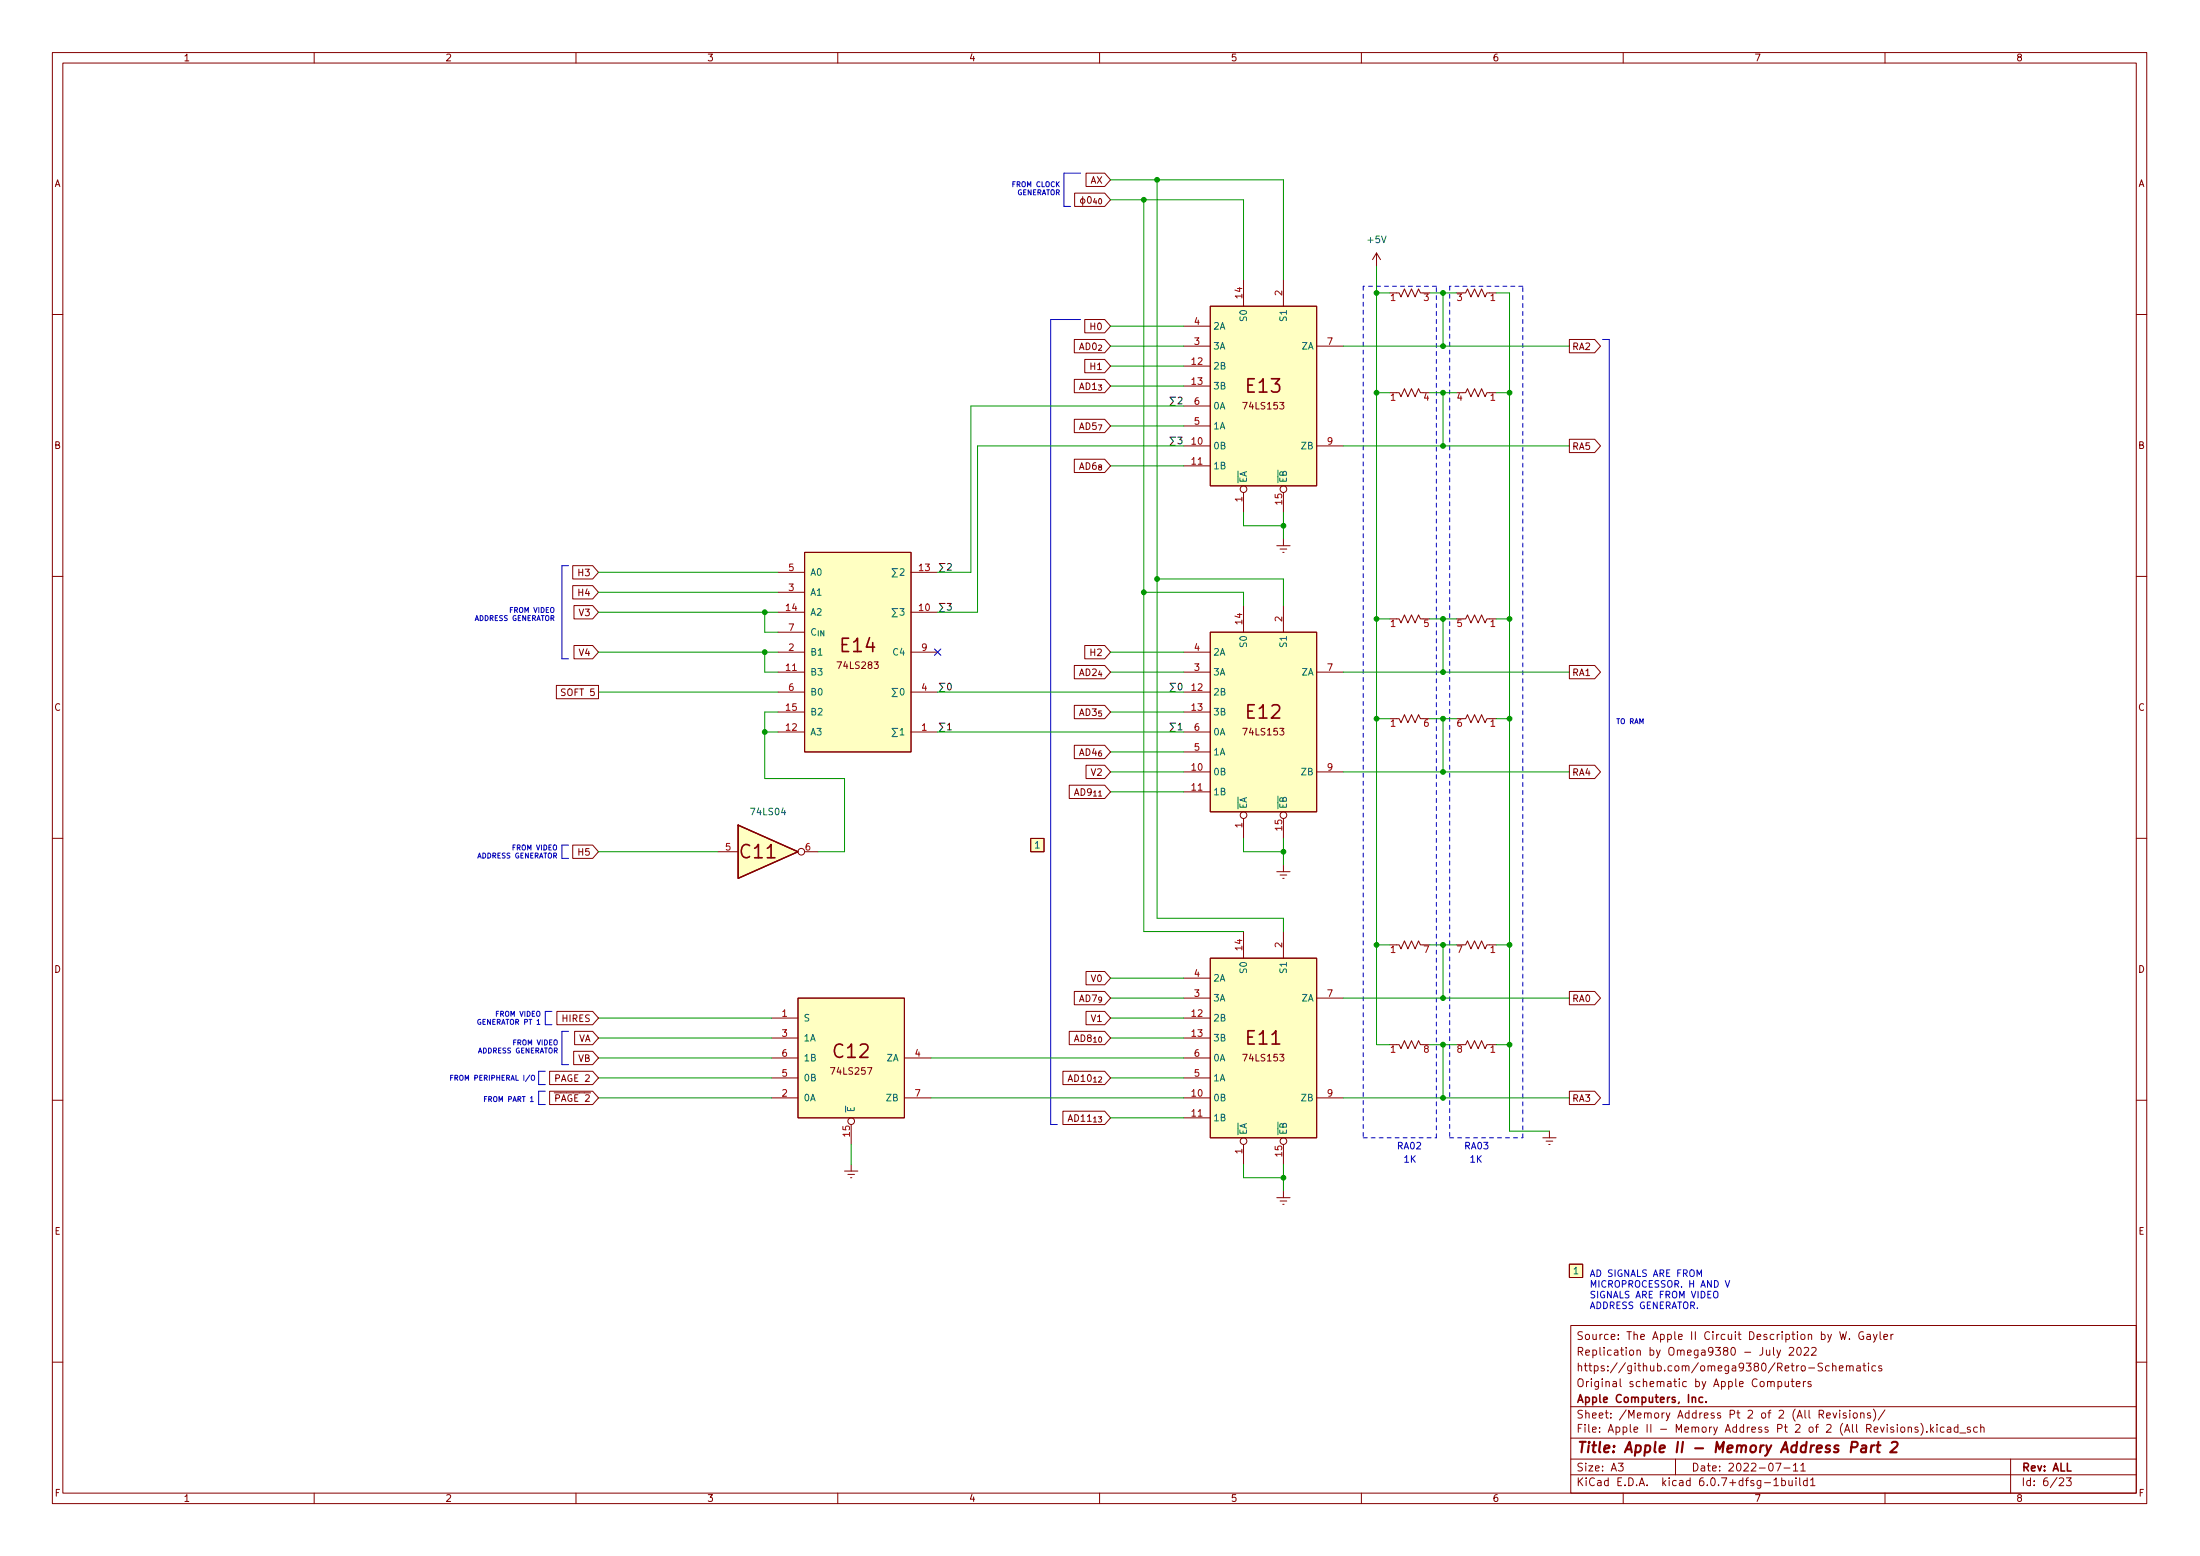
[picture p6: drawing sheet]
<svg xmlns="http://www.w3.org/2000/svg" width="420mm" height="297mm" viewBox="0 0 420 297" stroke-linecap="round" stroke-linejoin="round" font-family="sans-serif">
<g fill="none" stroke="#840000" stroke-width=".19">
<path d="M10 10h400v277h-400zM12 12h396v273h-396zM60 10v2M110 10v2M160 10v2M210 10v2M260 10v2M310 10v2M360 10v2M205.2 36.9h5.8l1.1 1.2-1.1 1.3h-5.8zM206.8 37.5v1.7M207.4 33.1h3.6l1.1 1.2-1.1 1.3h-3.6z"/>
<path d="M207.9 37.6l.1-.1a.68 .68 0 0 1 .4 .7 .68 .68 0 0 1-.4 .6 .84 .84 0 0 1-.1-1.2zM209.1 37.9l-.3 .7h.7M209.3 38.3v.6M209.9 38l.2-.1a.54 .54 0 0 1 .3 .5 .54 .54 0 0 1-.3 .5l-.3-.3zM231.1 58.5h20.4v34.2h-20.4zM237.5 53.4v5.1M245.1 53.4v5.1M262.9 48.3l-.8 1.3M262.9 48.3v2.5M262.9 48.3l.8 1.3M266.7 55.9h.5l.4 .8 .6-1.5 .7 1.5 .7-1.5 .7 1.5 .6-1.5 .4 .7h.5M279.4 55.9h.5l.4-.7 .6 1.5 .7-1.5 .7 1.5 .7-1.5 .6 1.5 .4-.8h.5"/>
<path d="M10 60h2M205.2 72.4h5.8l1.1 1.3-1.1 1.3h-5.8zM205.2 64.8h5.8l1.1 1.3-1.1 1.2h-5.8zM207.2 68.6h3.8l1.1 1.3-1.1 1.3h-3.8zM207.2 61h3.8l1.1 1.3-1.1 1.2h-3.8zM226.1 69.9h5M226.1 73.7h5M226.1 66.1h5M226.1 62.3h5M226.1 77.5h5M251.5 66.1h5M266.7 75h.5l.4 .7 .6-1.5 .7 1.5 .7-1.5 .7 1.5 .6-1.5 .4 .8h.5"/>
<path d="M279.4 75h.5l.4-.8 .6 1.5 .7-1.5 .7 1.5 .7-1.5 .6 1.5 .4-.7h.5M299.7 64.8h4.9l1.1 1.3-1.1 1.2h-4.9zM408 60h2M205.2 87.7h5.8l1.1 1.2-1.1 1.3h-5.8zM205.2 80h5.8l1.1 1.3-1.1 1.3h-5.8zM226.1 85.1h5M226.1 88.9h5M226.1 81.3h5M237.5 94v3.8M245.1 94v3.8M251.5 85.1h5M299.7 83.9h4.9l1.1 1.2-1.1 1.3h-4.9z"/>
<path d="M10 110h2M109.4 108h3.8l1.1 1.3-1.1 1.2h-3.8zM109.4 111.8h3.8l1.1 1.3-1.1 1.2h-3.8zM109.6 115.6h3.6l1.1 1.3-1.1 1.2h-3.6zM148.6 116.9h5.1M148.6 109.3h5.1M148.6 113.1h5.1M153.7 105.4h20.3v38.1h-20.3zM174 116.9h5.1M174 109.3h5.1M237.5 115.6v5.1M243.8 104.2h2.6"/>
<path d="M244.5 104.8h1.2M245 105.4h.2M245.1 102.9v1.3M245.1 115.6v5.1M266.7 118.1h.5l.4 .8 .6-1.5 .7 1.5 .7-1.5 .7 1.5 .6-1.5 .4 .7h.5M279.4 118.1h.5l.4-.7 .6 1.5 .7-1.5 .7 1.5 .7-1.5 .6 1.5 .4-.8h.5M408 110h2M106.3 130.8h8v2.6h-8zM109.6 123.2h3.6l1.1 1.3-1.1 1.3h-3.6zM148.6 139.7h5.1M148.6 128.3h5.1M148.6 135.9h5.1"/>
<path d="M148.6 124.5h5.1M148.6 132.1h5.1M148.6 120.7h5.1M174 139.7h5.1M174 124.5h5.1M174 132.1h5.1M205.2 127h5.8l1.1 1.3-1.1 1.3h-5.8zM205.2 134.7h5.8l1.1 1.2-1.1 1.3h-5.8zM207.2 123.2h3.8l1.1 1.3-1.1 1.3h-3.8zM226.1 139.7h5M226.1 128.3h5M226.1 135.9h5"/>
<path d="M226.1 124.5h5M226.1 132.1h5M231.1 120.7h20.4v34.3h-20.4zM251.5 128.3h5M266.7 137.2h.5l.4 .8 .6-1.6 .7 1.6 .7-1.6 .7 1.6 .6-1.6 .4 .8h.5M279.4 137.2h.5l.4-.8 .6 1.6 .7-1.6 .7 1.6 .7-1.6 .6 1.6 .4-.8h.5M299.7 127h4.9l1.1 1.3-1.1 1.3h-4.9zM204.2 149.9h6.8l1.1 1.3-1.1 1.2h-6.8zM205.2 142.3h5.8l1.1 1.2-1.1 1.3h-5.8zM207.4 146.1h3.6l1.1 1.3-1.1 1.2h-3.6zM226.1 147.4h5M226.1 151.2h5"/>
<path d="M226.1 143.5h5M237.5 156.2v3.9M245.1 156.2v3.9M251.5 147.4h5M299.7 146.1h4.9l1.1 1.3-1.1 1.2h-4.9zM10 160h2M109.4 161.3h3.8l1.1 1.3-1.1 1.3h-3.8zM137.2 162.6h3.8M153.7 162.6h2.5M196.8 160.1h2.6v2.5h-2.6zM237.5 177.8v5.1M243.8 166.4h2.6"/>
<path d="M244.5 167h1.2M245 167.7h.2M245.1 165.1v1.3M245.1 177.8v5.1M408 160h2M106.4 193.1h6.8l1.1 1.2-1.1 1.3h-6.8zM109.7 196.9h3.5l1.1 1.3-1.1 1.2h-3.5zM147.3 194.3h5.1M147.3 198.2h5.1M152.4 190.5h20.3v22.9h-20.3zM204.2 196.9h6.8l1.1 1.3-1.1 1.2h-6.8zM205.2 189.3h5.8l1.1 1.2-1.1 1.3h-5.8z"/>
<path d="M207.4 185.5h3.6l1.1 1.2-1.1 1.3h-3.6zM207.4 193.1h3.6l1.1 1.2-1.1 1.3h-3.6zM226.1 194.3h5M226.1 198.2h5M226.1 190.5h5M226.1 186.7h5M231.1 182.9h20.4v34.3h-20.4zM251.5 190.5h5M266.7 180.4h.5l.4 .7 .6-1.5 .7 1.5 .7-1.5 .7 1.5 .6-1.5 .4 .8h.5M266.7 199.4h.5l.4 .8 .6-1.5 .7 1.5 .7-1.5 .7 1.5 .6-1.5 .4 .7h.5M279.4 199.4h.5l.4-.7 .6 1.5 .7-1.5 .7 1.5 .7-1.5 .6 1.5 .4-.8h.5M279.4 180.4h.5l.4-.8 .6 1.5 .7-1.5 .7 1.5 .7-1.5 .6 1.5 .4-.7h.5"/>
<path d="M299.7 189.3h4.9l1.1 1.2-1.1 1.3h-4.9zM10 210h2M105 204.5h8.2l1.1 1.3-1.1 1.2h-8.2zM105 208.3h8.2l1.1 1.3-1.1 1.3h-8.2zM109.6 200.7h3.6l1.1 1.3-1.1 1.2h-3.6zM147.3 209.6h5.1M147.3 205.8h5.1M147.3 202h5.1M162.6 214.7v3.8M172.7 209.6h5.1M172.7 202h5.1M203 212.1h8l1.1 1.3-1.1 1.3h-8z"/>
<path d="M203 204.5h8l1.1 1.3-1.1 1.2h-8zM226.1 209.6h5M226.1 213.4h5M226.1 205.8h5M226.1 202h5M237.5 218.5v3.8M245.1 218.5v3.8M251.5 209.6h5M294.6 217.2h2.6M295.3 217.8h1.2M295.8 218.5h.2M295.9 215.9v1.3"/>
<path d="M299.7 208.3h4.9l1.1 1.3-1.1 1.3h-4.9zM408 210h2M161.3 223.6h2.5M161.9 224.2h1.3M162.4 224.8h.3M162.6 222.3v1.3M243.8 228.6h2.6M244.5 229.3h1.2M245 229.9h.2M245.1 227.4v1.2M299.7 241.3h2.6v2.6h-2.6zM300 253h108v32h-108z"/>
<path d="M337.4 257.7v.9l.4 .1 .2-.1M338 257.7v1M338.7 257.2v1.3l.2 .2M339.4 257.7l.3 1M340.1 257.7l-.5 1.4-.2 .1M341.7 257.4l.6-.2 .2 .2 .1 .2-1 1.1h1M343.3 257.4l.2-.2a.8 .8 0 0 1 .5 .8 .8 .8 0 0 1-.5 .7l-.2-.1-.2-.5zM344.6 257.4l.5-.2 .3 .2v.2l-.9 1.1h.9M346 257.4l.6-.2 .2 .2v.2l-.9 1.1h.9M351.4 254.2l.3 1.5 .3-1.1 .3 1.1 .3-1.5M353.2 255.6v.1M355.9 254.3a.7 .7 0 0 0-.9 .7 .7 .7 0 0 0 .9 .6v-.5h-.3"/>
<path d="M356.6 254.8h.5l.1 .9M357.2 255.1h-.5a.29 .29 0 0 0-.2 .3 .29 .29 0 0 0 .2 .3l.5-.1M357.8 254.7l.3 1M358.5 254.7l-.5 1.4-.2 .1M359.1 254.2v1.3l.2 .2M359.8 255.2l.7-.1-.1-.3-.4-.1-.2 .2 .1 .7h.5M361.1 254.7v1M361.6 254.7l-.3 .1-.2 .2M10 260h2M300 278.5h108M300 274.5h108M300 268.5h108"/>
<path d="M309.1 279.3h.9l-.5 .6 .4 .1v.7l-.2 .1-.6-.1M320 278.5v3M338.2 263.9l.2-.2 .4 .1 .1 .9M339.1 279.3h1l-.6 1.5M339.6 263.8l.4-.1 .3 .3-.2 .6h-.5M339.6 263.7v1.5M340.9 263.7l.1 .9 .4 .1 .2-.1M341.6 263.7v1M342.1 263.7h.5M342.3 263.2v1.3l.3 .2M342.5 279.7l.4-.4v1.5M343.1 264.2l.7-.1-.1-.3-.4-.1-.2 .2v.7h.6"/>
<path d="M343.9 279.7l.5-.4v1.5M344.4 263.7v1M344.9 263.7l-.3 .1-.2 .2M345.9 263.8l-.4-.1-.2 .2 .1 .2 .5 .2v.3h-.6M347.4 270l.7-.1 .2-.2-.1-.3-.2-.2h-.6v1.5M347.8 270l.5 .7M348.1 260.3l-.6-.1-.2 .2v.4l.6 .3 .2 .3-.3 .3-.6-.1M348.9 270.2l.7-.1-.1-.3-.4-.1-.2 .2v.7h.6M349.4 260.8l-.5-.1-.3 .3 .2 .6h.6M350 260.9l.2-.2 .4 .1v.9M350 260.2v1.5M350.1 269.7l.3 1 .4-1"/>
<path d="M351.3 261.2l.7-.1-.1-.3-.4-.1-.2 .2 .1 .7h.5M351.4 269.2v.2M351.4 269.7v1M352.6 269.8l-.4-.1-.2 .2 .1 .2 .5 .2v.3h-.6M352.6 260.9l.3-.2 .3 .1 .1 .9M352.6 260.7v1M353.3 269.2v.2M353.3 260.9l.2-.2 .3 .1 .1 .9M353.3 269.7v1M354.1 269.8l.3-.1 .3 .3v.4l-.3 .3-.3-.1-.2-.2zM354.6 260.8h.6l.1 .9M355.3 261.1h-.5a.29 .29 0 0 0-.2 .3 .29 .29 0 0 0 .2 .3l.5-.1"/>
<path d="M355.4 269.9l.2-.2 .3 .1 .1 .9M355.4 269.7v1M355.8 260.7h.6M356 260.2v1.3l.4 .2M356.8 260.2v.2M356.8 260.7v1M357.2 269.8l-.4-.1-.2 .2 .1 .2 .5 .2v.3h-.6M357.8 269a1.72 1.72 0 0 1 0 2.3M358.2 260.8l-.4-.1-.3 .3 .1 .6h.6M359.4 260.8l-.4-.1-.2 .2 .1 .2 .5 .2v.3h-.6M360 269.1l-1.3 2M363.1 272.5l.4-.1 .3 .3v.4l-.3 .3-.4-.1-.1-.2z"/>
<path d="M364.4 272.6l.2-.2 .4 .1 .1 .9M364.4 272.4v1M366.3 272.5l-.4-.1-.2 .2 .1 .2 .5 .2v.3h-.6M366.8 271.7a1.72 1.72 0 0 1 0 2.3M368 273.3v.1M368.7 271.9v1.5M368.9 272.8l.4 .6M369.3 272.4l-.6 .6M369.9 271.9v.2M369.9 272.4v1M371.3 272.5l-.4-.1-.3 .3 .1 .6h.6M371.9 272.5h.6l.1 .9"/>
<path d="M372.6 272.8h-.5a.29 .29 0 0 0-.3 .3 .29 .29 0 0 0 .3 .3l.5-.1M373.9 272.5l-.4-.1-.3 .3 .2 .6h.5M373.9 271.9v1.5M374.3 273.6h1.1M376.3 272.5l-.4-.1-.2 .2 .1 .2 .5 .2v.3h-.6M377.6 272.5l-.4-.1-.3 .3 .2 .6h.5M378.3 272.6l.2-.2 .4 .1v.9M378.3 271.9v1.5M384 278.5v6.5M408 260h2M60 285v2M110 285v2"/>
<path d="M160 285v2M210 285v2M260 285v2M300 281.5h108M310 285v2M337 283h1.1M338.8 282.5l.4-.4v1.5M338.8 283.6h.8M340.3 282.7l.4-.1 .3 .3-.1 .6h-.6M340.3 282.1v1.5M340.7 280.2h1.2M341.6 282.6l.1 .9 .4 .1 .2-.1"/>
<path d="M342.3 282.6v1M342.5 280.8h.9M343 282.1v.2M343 282.6v1M343.7 282.1v1.3l.2 .2M343.9 280.8h.9M345.1 282.7l-.4-.1-.3 .3 .2 .6h.5M345.1 282.1v1.5M345.8 282.5l.4-.4v1.5M345.8 283.6h.8M360 285v2M393.3 282.3l.5-.2 .3 .2v.2l-.9 1.1h.9"/>
<path d="M394.6 282.1h1l-.5 .6 .4 .1v.7l-.2 .1-.7-.1"/>
<circle cx="206.8" cy="38.4" r=".44"/>
<circle cx="237.5" cy="93.4" r=".63"/>
<circle cx="245.1" cy="93.4" r=".63"/>
<circle cx="237.5" cy="155.6" r=".63"/>
<circle cx="245.1" cy="155.6" r=".63"/>
<circle cx="153" cy="162.6" r=".63"/>
<circle cx="162.6" cy="214" r=".63"/>
<circle cx="237.5" cy="217.8" r=".63"/>
<circle cx="245.1" cy="217.8" r=".63"/>
</g>
<path d="M353.6 276.3h.7a.55 .55 0 0 0 .5-.5 .55 .55 0 0 0-.3-.6h-.8l-.2 2M355.6 276h.8l-.1 1.2M356.4 276.4l-.7 .1a.4 .4 0 0 0-.3 .3 .4 .4 0 0 0 .2 .4l.7-.1M357.4 275.9l-.1 1.3M358 275.9l-.4 .1-.2 .3M358.4 275.9h.7M358.7 275.2l-.2 1.8 .1 .1 .4 .1M361.3 275.4l.3-.2h.5l.2 .2 .1 .4-.1 .3-1.3 1.1h1.2" fill="none" stroke="#840000" stroke-width=".4"/>
<path d="M323.2 266.9l.2-.2 .4 .1v.9M325.2 266.8l-.4-.1-.3 .3 .1 .6h.6M325.8 267.6v.1" fill="none" stroke="#840000" stroke-width=".3"/>
<g fill="#ffffc2" stroke="#ffffc2" stroke-width=".19">
<path d="M299.7 241.3h2.6v2.6h-2.6z"/>
<path d="M141 157.5l11.4 5.1-11.4 5.1z"/>
<path d="M153.7 105.4h20.3v38.1h-20.3z"/>
<path d="M231.1 182.9h20.4v34.3h-20.4z"/>
<path d="M196.8 160.1h2.6v2.5h-2.6z"/>
<path d="M231.1 120.7h20.4v34.3h-20.4z"/>
<path d="M152.4 190.5h20.3v22.9h-20.3z"/>
<path d="M231.1 58.5h20.4v34.2h-20.4z"/>
</g>
<path d="M141 157.5l11.4 5.1-11.4 5.1z" fill="none" stroke="#840000" stroke-width=".25"/>
<path d="M171.4 116.2h-1l.6 .8-.6 .8h1M171.4 108.6h-1l.6 .7-.6 .8h1M171.9 116.2h.8l-.5 .5 .4 .1v.5l-.2 .2-.5-.2M171.9 108.7l.5-.1 .3 .3-.8 .9h.8M155.8 120.1a.6 .6 0 0 0-.8 .4 .6 .6 0 0 0 .5 .8l.3-.2M156.3 120.4v1M157.3 120.4v1l-.5-1v1M171.4 139h-1l.6 .8-.6 .8h1M171.4 131.4h-1l.6 .8-.6 .8h1M171.9 139.4l.4-.4v1.3M172.1 131.5l.1-.1a.68 .68 0 0 1 .5 .7 .68 .68 0 0 1-.5 .6 .84 .84 0 0 1-.1-1.2zM171.9 140.3h.8" fill="none" stroke="#006464" stroke-width=".19"/>
<g fill="none" stroke="#0f0f0f" stroke-width=".19">
<path d="M224.5 75.8h-1.1l.7 .8-.7 .8h1.1M225 75.9l.5-.1 .2 .4-.7 .9h.7M224.5 83.4h-1.1l.7 .8-.7 .8h1.1M225 83.4h.7l-.4 .5 .4 .2v.5l-.2 .1-.5-.1M180.5 115.2h-1.1l.7 .8-.7 .8h1M180.5 107.6h-1.1l.7 .8-.7 .7h1M180.9 115.2h.8l-.4 .5 .3 .1v.5l-.2 .2-.5-.2M181 107.7l.4-.1 .3 .3-.8 .9h.8M180.5 138.1h-1.1l.7 .7-.7 .8h1M180.5 130.4h-1.1l.7 .8-.7 .8h1M181 138.4l.3-.3v1.2M181 139.3h.7"/>
<path d="M181.1 130.6l.2-.2a.68 .68 0 0 1 .4 .7 .68 .68 0 0 1-.4 .6l-.3-.5zM224.5 130.4h-1.1l.7 .8-.7 .8h1.1M224.5 138.1h-1.1l.7 .7-.7 .8h1.1M225 138.4l.4-.3v1.2M225 139.3h.7M225.1 130.6l.2-.2a.68 .68 0 0 1 .5 .7 .68 .68 0 0 1-.5 .6l-.3-.5z"/>
</g>
<g fill="none" stroke="#0000c2" stroke-width=".19">
<path d="M206.4 33.1h-3.2v6.3h1.3M206.4 61h-5.7v153.7h1.2M306.1 64.8h1.2v146.1h-1.2M108.6 108h-1.3v17.8h1.3M108.6 161.3h-1.3v2.6h1.3M91.8 194.6a.44 .44 0 0 0-.6 .5 .44 .44 0 0 0 .6 .4v-.4h-.2M105.4 193.1h-1.3v2.5h1.3M108.6 196.9h-1.3v6.3h1.3M86.1 205.7h.3M86.5 205.3h-.4v.9M86.9 205.8l.4-.1 .1-.3-.5-.1v.9M92.5 209.8h.3"/>
<path d="M93 209.3h-.5v1M104.1 208.3h-1.2v2.6h1.2M104.1 204.5h-1.2v2.5h1.2M324.1 243.7v-1.3l.4 .9 .5-.9v1.3M327.3 246.7l.3-.2a.43 .43 0 0 1 .5 .4v.4a.42 .42 0 0 1-.4 .5 .42 .42 0 0 1-.4-.5zM329.5 244.5l.4 1.2 .4-1.2"/>
</g>
<path d="M260.3 54.6v162.6M274.3 54.6h-14M276.9 54.6v162.6M290.8 54.6h-13.9M260.3 217.2h14M274.3 217.2v-162.6M276.9 217.2h13.9M290.8 217.2v-162.6" fill="none" stroke="#0000c2" stroke-width=".19" stroke-dasharray=".8 .8"/>
<g fill="none" stroke="#009600" stroke-width=".19">
<path d="M212.1 34.3h33v19.1M212.1 38.1h25.4v15.3M218.4 38.1v139.7h19.1M221 34.3v141h24.1v2.5M262.9 50.8v148.6h2.5M262.9 55.9h2.5M273 55.9h5.1M275.6 55.9v10.2M285.7 55.9h2.6v160h7.6M212.1 62.3h14M212.1 66.1h14M212.1 73.7h14"/>
<path d="M212.1 69.9h14M226.1 77.5h-40.7v31.8h-6.3M256.5 66.1h43.2M262.9 75h2.5M273 75h5.1M275.6 75v10.1M285.7 75h2.6M212.1 88.9h14M212.1 81.3h14M226.1 85.1h-39.4v31.8h-7.6M237.5 97.8v2.6h7.6M245.1 97.8v5.1"/>
<path d="M256.5 85.1h43.2M114.3 109.3h34.3M114.3 113.1h34.3M114.3 116.9h34.3M146 116.9v3.8h2.6M218.4 113.1h19.1v2.5M221 110.5h24.1v5.1M262.9 118.1h2.5M273 118.1h5.1M275.6 118.1v10.2M285.7 118.1h2.6M114.3 132.1h34.3"/>
<path d="M114.3 124.5h34.3M146 124.5v3.8h2.6M146 139.7h2.6M148.6 135.9h-2.6v12.7h15.3v14h-5.1M179.1 132.1h47M179.1 139.7h47M212.1 128.3h14M212.1 124.5h14M212.1 135.9h14M256.5 128.3h43.2M262.9 137.2h2.5M273 137.2h5.1"/>
<path d="M275.6 137.2v10.2M285.7 137.2h2.6M212.1 147.4h14M212.1 143.5h14M212.1 151.2h14M256.5 147.4h43.2M114.3 162.6h22.9M237.5 160.1v2.5h7.6M245.1 160.1v5M114.3 198.2h33M114.3 194.3h33M212.1 190.5h14"/>
<path d="M212.1 186.7h14M212.1 198.2h14M212.1 194.3h14M256.5 190.5h43.2M262.9 180.4h2.5M273 180.4h5.1M273 199.4h5.1M275.6 180.4v10.1M275.6 199.4v10.2M285.7 180.4h2.6M285.7 199.4h2.6M114.3 202h33"/>
<path d="M114.3 209.6h33M114.3 205.8h33M162.6 218.5v3.8M177.8 202h48.3M177.8 209.6h48.3M212.1 213.4h14M212.1 205.8h14M256.5 209.6h43.2M237.5 222.3v2.5h7.6M245.1 222.3v5.1"/>
</g>
<path d="M178.5 123.9l1.2 1.2M179.7 123.9l-1.2 1.2" fill="none" stroke="#000084" stroke-width=".19"/>
<g fill="#009600" stroke="#009600" stroke-width=".19">
<circle cx="275.6" cy="118.1" r=".46"/>
<circle cx="275.6" cy="85.1" r=".46"/>
<circle cx="275.6" cy="55.9" r=".46"/>
<circle cx="275.6" cy="66.1" r=".46"/>
<circle cx="262.9" cy="75" r=".46"/>
<circle cx="221" cy="34.3" r=".46"/>
<circle cx="245.1" cy="100.4" r=".46"/>
<circle cx="262.9" cy="55.9" r=".46"/>
<circle cx="288.3" cy="75" r=".46"/>
<circle cx="275.6" cy="75" r=".46"/>
<circle cx="288.3" cy="118.1" r=".46"/>
<circle cx="275.6" cy="137.2" r=".46"/>
<circle cx="221" cy="110.5" r=".46"/>
<circle cx="218.4" cy="38.1" r=".46"/>
<circle cx="275.6" cy="180.4" r=".46"/>
<circle cx="288.3" cy="180.4" r=".46"/>
<circle cx="275.6" cy="190.5" r=".46"/>
<circle cx="288.3" cy="199.4" r=".46"/>
<circle cx="288.3" cy="137.2" r=".46"/>
<circle cx="262.9" cy="118.1" r=".46"/>
<circle cx="262.9" cy="137.2" r=".46"/>
<circle cx="245.1" cy="224.8" r=".46"/>
<circle cx="218.4" cy="113.1" r=".46"/>
<circle cx="275.6" cy="147.4" r=".46"/>
<circle cx="262.9" cy="180.4" r=".46"/>
<circle cx="245.1" cy="162.6" r=".46"/>
<circle cx="275.6" cy="209.6" r=".46"/>
<circle cx="275.6" cy="199.4" r=".46"/>
<circle cx="275.6" cy="128.3" r=".46"/>
<circle cx="146" cy="124.5" r=".46"/>
<circle cx="146" cy="116.9" r=".46"/>
<circle cx="146" cy="139.7" r=".46"/>
</g>
<g font-size="3.5" fill="#840000">
<text x="238.2" y="75">E13</text>
<text x="160.7" y="124.5">E14</text>
<text x="238.2" y="137.2">E12</text>
<text x="141.5" y="163.9">C11</text>
<text x="159.3" y="202">C12</text>
<text x="238.2" y="199.4">E11</text>
</g>
<text font-size="2.8" fill="#840000" x="301" y="277.3">Title: Apple II - Memory Address Part 2</text>
<g font-size="2.1" fill="#840000">
<text x="301" y="255.8">Source: The Apple II Circuit Description by W. Gayler</text>
<text x="301" y="261.8">https://github.com/omega9380/Retro-Schematics</text>
<text x="301" y="258.8">Replication by Omega9380 - July 2022</text>
<text x="301" y="267.8">Apple Computers, Inc.</text>
<text x="301" y="264.8">Original schematic by Apple Computers</text>
<text x="301" y="273.5">File: Apple II - Memory Address Pt 2 of 2 (All Revisions).kicad_sch</text>
<text x="301" y="270.8">Sheet: /Memory Address Pt 2 of 2 (All Revisions)/</text>
<text x="301" y="280.9">Size: A3</text>
<text x="323" y="280.9">Date: 2022-07-11</text>
<text x="386" y="280.9">Rev: ALL</text>
<text x="301" y="283.7">KiCad E.D.A. kicad 6.0.7+dfsg-1build1</text>
<text x="386" y="283.7">Id: 6/23</text>
</g>
<g font-size="1.8" fill="#840000">
<text x="35" y="11.7">1</text>
<text x="85" y="11.7">2</text>
<text x="135" y="11.7">3</text>
<text x="185" y="11.7">4</text>
<text x="235" y="11.7">5</text>
<text x="285" y="11.7">6</text>
<text x="335" y="11.7">7</text>
<text x="385" y="11.7">8</text>
<text x="10.3" y="35.7">A</text>
<text x="208.2" y="35.1">AX</text>
<text x="408.3" y="35.7">A</text>
<text x="208.4" y="63">H0</text>
<text x="203.8" y="66.8">AD0_{2}</text>
<text x="208.4" y="70.6">H1</text>
<text x="300.2" y="66.8">RA2</text>
<text x="203.8" y="74.4">AD1_{3}</text>
<text x="203.8" y="82">AD5_{7}</text>
<text x="237.7" y="78.1">74LS153</text>
<text x="10.3" y="85.7">B</text>
<text x="203.8" y="89.7">AD6_{8}</text>
<text x="300.2" y="85.9">RA5</text>
<text x="408.3" y="85.7">B</text>
<text x="110.6" y="110">H3</text>
<text x="110.6" y="113.8">H4</text>
<text x="110.7" y="117.6">V3</text>
<text x="110.7" y="125.2">V4</text>
<text x="208.4" y="125.2">H2</text>
<text x="160.2" y="127.7">74LS283</text>
<text x="203.8" y="129">AD2_{4}</text>
<text x="300.2" y="129">RA1</text>
<text x="10.3" y="135.7">C</text>
<text x="107.6" y="132.8">SOFT 5</text>
<text x="203.8" y="136.7">AD3_{5}</text>
<text x="408.3" y="135.7">C</text>
<text x="237.7" y="140.4">74LS153</text>
<text x="203.8" y="144.3">AD4_{6}</text>
<text x="208.5" y="148.1">V2</text>
<text x="300.2" y="148.1">RA4</text>
<text x="202.8" y="151.9">AD9_{11}</text>
<text x="110.6" y="163.3">H5</text>
<text x="10.3" y="185.7">D</text>
<text x="408.3" y="185.7">D</text>
<text x="203.8" y="191.3">AD7_{9}</text>
<text x="208.5" y="187.5">V0</text>
<text x="300.2" y="191.3">RA0</text>
<text x="107.5" y="195.1">HIRES</text>
<text x="208.5" y="195.1">V1</text>
<text x="110.4" y="202.7">VB</text>
<text x="110.4" y="198.9">VA</text>
<text x="202.8" y="198.9">AD8_{10}</text>
<text x="237.7" y="202.6">74LS153</text>
<text x="106.4" y="206.5">PAGE 2</text>
<text x="159" y="205.1">74LS257</text>
<text x="201.8" y="206.5">AD10_{12}</text>
<text x="105" y="210.3">~{PAGE 2}</text>
<text x="201.8" y="214.1">AD11_{13}</text>
<text x="300.2" y="210.3">RA3</text>
<text x="10.4" y="235.7">E</text>
<text x="408.4" y="235.7">E</text>
<text x="10.4" y="285.7">F</text>
<text x="35" y="286.7">1</text>
<text x="85" y="286.7">2</text>
<text x="135" y="286.7">3</text>
<text x="185" y="286.7">4</text>
<text x="235" y="286.7">5</text>
<text x="285" y="286.7">6</text>
<text x="335" y="286.7">7</text>
<text x="385" y="286.7">8</text>
<text x="408.4" y="285.7">F</text>
</g>
<g font-size="1.8" fill="#006464">
<text x="261.3" y="46.4">+5V</text>
<text x="231.6" y="62.9">2A</text>
<text x="238.1" y="61.1" transform="rotate(-90 238.1 61.1)">S0</text>
<text x="245.7" y="61.1" transform="rotate(-90 245.7 61.1)">S1</text>
<text x="231.6" y="70.5">2B</text>
<text x="231.6" y="66.7">3A</text>
<text x="248.6" y="66.7">ZA</text>
<text x="231.6" y="74.3">3B</text>
<text x="231.6" y="82">1A</text>
<text x="231.6" y="78.1">0A</text>
<text x="231.6" y="85.8">0B</text>
<text x="231.6" y="89.6">1B</text>
<text x="248.6" y="85.8">ZB</text>
<text x="238.1" y="92.2" transform="rotate(-90 238.1 92.2)">~{EA}</text>
<text x="245.7" y="92.2" transform="rotate(-90 245.7 92.2)">~{EB}</text>
<text x="154.7" y="113.7">A1</text>
<text x="154.7" y="109.9">A0</text>
<text x="154.7" y="117.5">A2</text>
<text x="154.7" y="125.1">B1</text>
<text x="170.7" y="125.1">C4</text>
<text x="231.6" y="125.1">2A</text>
<text x="238.1" y="123.4" transform="rotate(-90 238.1 123.4)">S0</text>
<text x="245.7" y="123.4" transform="rotate(-90 245.7 123.4)">S1</text>
<text x="154.7" y="128.9">B3</text>
<text x="231.6" y="128.9">3A</text>
<text x="248.6" y="128.9">ZA</text>
<text x="154.7" y="136.6">B2</text>
<text x="154.7" y="132.8">B0</text>
<text x="231.6" y="132.8">2B</text>
<text x="231.6" y="136.6">3B</text>
<text x="154.7" y="140.4">A3</text>
<text x="231.6" y="140.4">0A</text>
<text x="231.6" y="148">0B</text>
<text x="231.6" y="144.2">1A</text>
<text x="248.6" y="148">ZB</text>
<text x="143.6" y="155.6">74LS04</text>
<text x="231.6" y="151.8">1B</text>
<text x="238.1" y="154.5" transform="rotate(-90 238.1 154.5)">~{EA}</text>
<text x="245.7" y="154.5" transform="rotate(-90 245.7 154.5)">~{EB}</text>
<text x="197.6" y="162">1</text>
<text x="238.1" y="185.6" transform="rotate(-90 238.1 185.6)">S0</text>
<text x="245.7" y="185.6" transform="rotate(-90 245.7 185.6)">S1</text>
<text x="231.6" y="191.2">3A</text>
<text x="231.6" y="187.4">2A</text>
<text x="248.6" y="191.2">ZA</text>
<text x="153.4" y="195">S</text>
<text x="231.6" y="195">2B</text>
<text x="153.4" y="198.8">1A</text>
<text x="153.4" y="202.6">1B</text>
<text x="169.3" y="202.6">ZA</text>
<text x="231.6" y="198.8">3B</text>
<text x="231.6" y="202.6">0A</text>
<text x="153.4" y="206.4">0B</text>
<text x="231.6" y="206.4">1A</text>
<text x="153.4" y="210.2">0A</text>
<text x="163.2" y="212.4" transform="rotate(-90 163.2 212.4)">~{E}</text>
<text x="169.3" y="210.2">ZB</text>
<text x="231.6" y="210.2">0B</text>
<text x="231.6" y="214">1B</text>
<text x="248.6" y="210.2">ZB</text>
<text x="238.1" y="216.7" transform="rotate(-90 238.1 216.7)">~{EA}</text>
<text x="245.7" y="216.7" transform="rotate(-90 245.7 216.7)">~{EB}</text>
<text x="300.5" y="243.2">1</text>
</g>
<g font-size="1.8" fill="#a90000">
<text x="237.2" y="56.9" transform="rotate(-90 237.2 56.9)">14</text>
<text x="244.9" y="56.4" transform="rotate(-90 244.9 56.4)">2</text>
<text x="265.6" y="57.4">1</text>
<text x="271.9" y="57.4">3</text>
<text x="278.3" y="57.4">3</text>
<text x="284.6" y="57.4">1</text>
<text x="228.1" y="65.8">3</text>
<text x="228.1" y="62">4</text>
<text x="253.5" y="65.8">7</text>
<text x="227.6" y="69.6">12</text>
<text x="227.6" y="73.4">13</text>
<text x="228.1" y="77.3">6</text>
<text x="265.6" y="76.5">1</text>
<text x="271.9" y="76.5">4</text>
<text x="278.3" y="76.5">4</text>
<text x="284.6" y="76.5">1</text>
<text x="228.1" y="81.1">5</text>
<text x="227.6" y="84.9">10</text>
<text x="227.6" y="88.7">11</text>
<text x="253.5" y="84.9">9</text>
<text x="237.2" y="95.8" transform="rotate(-90 237.2 95.8)">1</text>
<text x="244.9" y="96.3" transform="rotate(-90 244.9 96.3)">15</text>
<text x="150.6" y="112.8">3</text>
<text x="150.6" y="109">5</text>
<text x="175.5" y="109">13</text>
<text x="150.1" y="116.6">14</text>
<text x="175.5" y="116.6">10</text>
<text x="237.2" y="119.1" transform="rotate(-90 237.2 119.1)">14</text>
<text x="244.9" y="118.6" transform="rotate(-90 244.9 118.6)">2</text>
<text x="265.6" y="119.7">1</text>
<text x="271.9" y="119.7">5</text>
<text x="278.3" y="119.7">5</text>
<text x="284.6" y="119.7">1</text>
<text x="150.6" y="124.2">2</text>
<text x="150.6" y="120.4">7</text>
<text x="176" y="124.2">9</text>
<text x="228.1" y="124.2">4</text>
<text x="150.1" y="128.1">11</text>
<text x="150.6" y="131.9">6</text>
<text x="176" y="131.9">4</text>
<text x="227.6" y="131.9">12</text>
<text x="228.1" y="128.1">3</text>
<text x="253.5" y="128.1">7</text>
<text x="150.1" y="135.7">15</text>
<text x="227.6" y="135.7">13</text>
<text x="150.1" y="139.5">12</text>
<text x="176" y="139.5">1</text>
<text x="228.1" y="143.3">5</text>
<text x="228.1" y="139.5">6</text>
<text x="265.6" y="138.7">1</text>
<text x="271.9" y="138.7">6</text>
<text x="278.3" y="138.7">6</text>
<text x="284.6" y="138.7">1</text>
<text x="227.6" y="147.1">10</text>
<text x="253.5" y="147.1">9</text>
<text x="227.6" y="150.9">11</text>
<text x="237.2" y="158" transform="rotate(-90 237.2 158)">1</text>
<text x="244.9" y="158.5" transform="rotate(-90 244.9 158.5)">15</text>
<text x="138.6" y="162.3">5</text>
<text x="153.8" y="162.3">6</text>
<text x="237.2" y="181.4" transform="rotate(-90 237.2 181.4)">14</text>
<text x="244.9" y="180.9" transform="rotate(-90 244.9 180.9)">2</text>
<text x="265.6" y="181.9">1</text>
<text x="271.9" y="181.9">7</text>
<text x="278.3" y="181.9">7</text>
<text x="284.6" y="181.9">1</text>
<text x="228.1" y="190.3">3</text>
<text x="228.1" y="186.5">4</text>
<text x="253.5" y="190.3">7</text>
<text x="149.4" y="194.1">1</text>
<text x="149.4" y="197.9">3</text>
<text x="227.6" y="194.1">12</text>
<text x="227.6" y="197.9">13</text>
<text x="149.4" y="201.7">6</text>
<text x="174.8" y="201.7">4</text>
<text x="228.1" y="201.7">6</text>
<text x="265.6" y="201">1</text>
<text x="271.9" y="201">8</text>
<text x="278.3" y="201">8</text>
<text x="284.6" y="201">1</text>
<text x="149.4" y="209.3">2</text>
<text x="149.4" y="205.5">5</text>
<text x="174.8" y="209.3">7</text>
<text x="227.6" y="209.3">10</text>
<text x="228.1" y="205.5">5</text>
<text x="253.5" y="209.3">9</text>
<text x="227.6" y="213.1">11</text>
<text x="162.3" y="216.9" transform="rotate(-90 162.3 216.9)">15</text>
<text x="237.2" y="220.2" transform="rotate(-90 237.2 220.2)">1</text>
<text x="244.9" y="220.7" transform="rotate(-90 244.9 220.7)">15</text>
</g>
<g font-size="1.8" fill="#0000c2">
<text x="266.7" y="219.4">RA02</text>
<text x="268" y="221.9">1K</text>
<text x="280" y="219.4">RA03</text>
<text x="280.9" y="221.9">1K</text>
<text x="303.5" y="243.7">AD SIGNALS ARE FROM</text>
<text x="303.5" y="245.8">MICROPROCESSOR. H AND V</text>
<text x="303.5" y="247.8">SIGNALS ARE FROM VIDEO</text>
<text x="303.5" y="249.9">ADDRESS GENERATOR.</text>
</g>
<g font-size="1.3" fill="#0000c2">
<text x="193.5" y="35.7">FROM CLOCK</text>
<text x="194" y="37.2">GENERATOR</text>
<text x="90.6" y="118.5">ADDRESS GENERATOR</text>
<text x="97.6" y="117">FROM VIDEO</text>
<text x="308.6" y="138.2">TO RAM</text>
<text x="91.1" y="163.9">ADDRESS GENERATOR</text>
<text x="98.1" y="162.3">FROM VIDEO</text>
<text x="91.6" y="195.6">GENERATOR PT 1</text>
<text x="94.9" y="194.1">FROM VIDEO</text>
<text x="91.2" y="201.1">ADDRESS GENERATOR</text>
<text x="98.2" y="199.5">FROM VIDEO</text>
<text x="87.3" y="206.3">FROM PERIPHERAL I/O</text>
<text x="93" y="210.3">FROM PART 1</text>
</g>
</svg>
